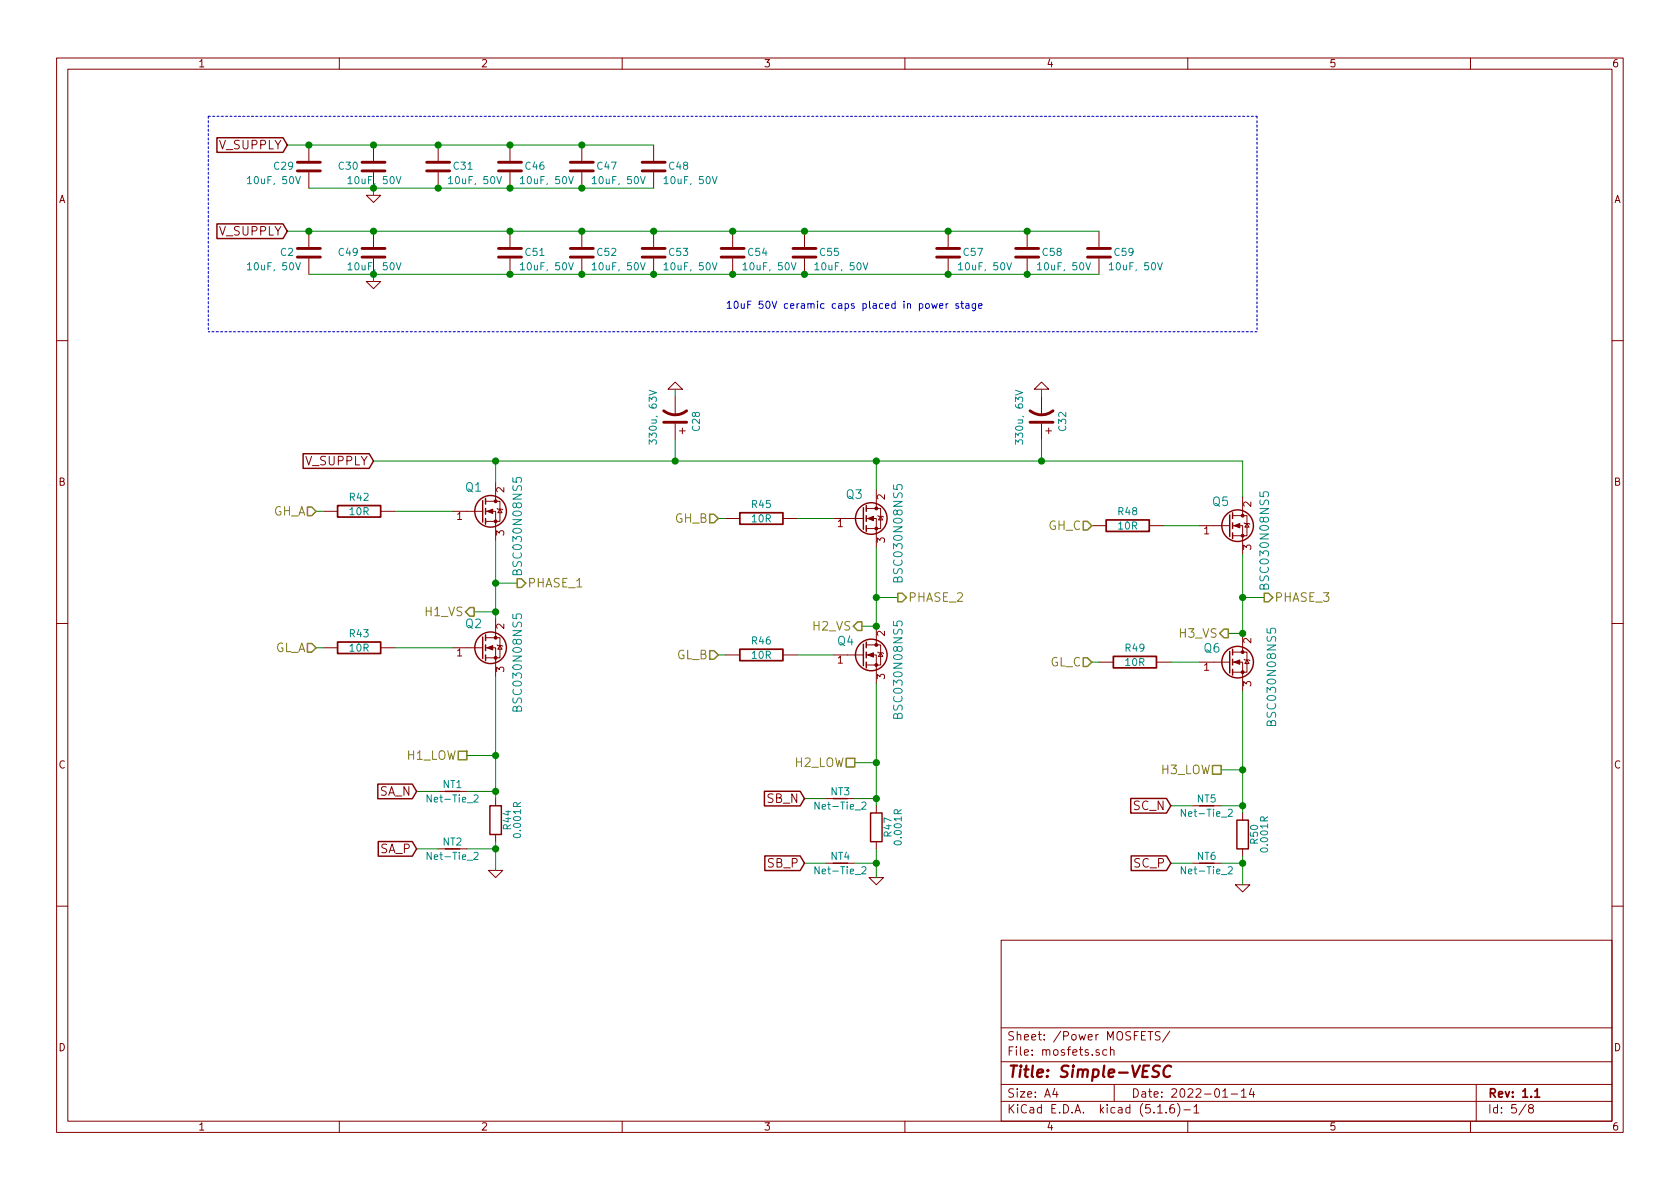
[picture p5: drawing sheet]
<svg xmlns="http://www.w3.org/2000/svg" width="297mm" height="210mm" viewBox="0 0 297 210" stroke-linecap="round" stroke-linejoin="round" font-family="sans-serif">
<g fill="none" stroke="#840000" stroke-width=".18">
<path d="M10 10.3h277v189.9h-277zM12 12.2h273v186.1h-273zM60 10.3v1.9M110 10.3v1.9M160 10.3v1.9M210 10.3v1.9M260 10.3v1.9M54.6 25.6v2.8M54.6 30.5v2.8M64.8 34.5h2.5l-1.3 1.3zM66 25.6v2.8M66 30.5v2.8"/>
<path d="M77.5 25.6v2.8M77.5 30.5v2.8M90.2 25.6v2.8M90.2 30.5v2.8M102.9 25.6v2.8M102.9 30.5v2.8M115.6 25.6v2.8M115.6 30.5v2.8M54.6 40.9v2.8M54.6 45.7v2.8M64.8 49.8h2.5l-1.3 1.2zM66 40.9v2.8"/>
<path d="M66 45.7v2.8M90.2 40.9v2.8M90.2 45.7v2.8M102.9 40.9v2.8M102.9 45.7v2.8M115.6 40.9v2.8M115.6 45.7v2.8M129.5 40.9v2.8M129.5 45.7v2.8M142.2 40.9v2.8M142.2 45.7v2.8M167.6 40.9v2.8"/>
<path d="M167.6 45.7v2.8M181.6 40.9v2.8M181.6 45.7v2.8M194.3 40.9v2.8M194.3 45.7v2.8M10 60.2h2M118.1 68.8l1.3-1.2 1.2 1.2zM119.4 70.1v3.3M119.4 74.9v2.8M120.1 76.2h1.1M120.6 75.7v1M182.9 68.8l1.2-1.2 1.3 1.2z"/>
<path d="M184.1 70.1v3.3M184.1 74.9v2.8M184.9 76.2h1M185.4 75.7v1M285 60.2h2M57.1 90.4h2.6M67.3 90.4h2.5M80 90.4h5.3M85.9 90.4h1.7v5.1M85.9 88.6h2.5v3.6h-2.5M87.6 85.3v3.3M87.9 89.9l.1 .1h.8l.1 .2"/>
<path d="M88.4 90l.4 .7h-.8zM128.3 91.7h2.5M138.4 91.7h2.6M147.3 91.7h5.4M153.2 91.7h1.7v5.1M153.2 89.9h2.5v3.6h-2.5M154.9 86.6v3.3M155.2 91.2l.1 .1h.8l.1 .1M155.7 91.3l.4 .6h-.8zM193 93h2.6M203.2 93h2.5M212.1 93h5.3"/>
<path d="M217.9 93h1.8v5M217.9 91.2h2.6v3.5h-2.6M219.7 87.9v3.3M220 92.5l.1 .1h.8l.1 .1M220.5 92.6l.4 .6h-.8zM10 110.3h2M57.1 114.5h2.6M67.3 114.5h2.5M80 114.5h5.3M85.9 114.5h1.7v5.1M85.9 112.8h2.5v3.5h-2.5M87.6 109.5v3.3"/>
<path d="M87.9 114l.1 .2h.8l.1 .1M88.4 114.2l.4 .6h-.8zM128.3 115.8h2.5M138.4 115.8h2.6M147.3 115.8h5.4M153.2 115.8h1.7v5.1M153.2 114h2.5v3.6h-2.5M154.9 110.7v3.3M155.2 115.3l.1 .1h.8l.1 .2M155.7 115.4l.4 .7h-.8zM194.3 117.1h2.5M204.5 117.1h2.5"/>
<path d="M212.1 117.1h5.3M217.9 117.1h1.8v5.1M217.9 115.3h2.6v3.6h-2.6M219.7 112v3.3M220 116.6l.1 .1h.8l.1 .1M220.5 116.7l.4 .6h-.8zM285 110.3h2M77.5 139.9h5M77.5 150.1h5M86.4 153.9h2.5l-1.3 1.3zM87.6 141.2v1.3M87.6 147.6v1.2"/>
<path d="M146 152.6h5.1M146 141.2h5.1M153.7 155.2h2.5l-1.3 1.3zM154.9 142.5v1.3M154.9 148.8v1.3M210.8 152.6h5.1M210.8 142.5h5.1M218.4 156.5h2.6l-1.3 1.2zM219.7 143.8v1.2M219.7 150.1v1.3M10 160.2h2M177 166.3h108v32h-108z"/>
<path d="M285 160.2h2M60 198.3v1.9M110 198.3v1.9M160 198.3v1.9M177 194.8h108M177 191.8h108M177 187.8h108M177 181.8h108M186.5 192.5l-.4 1h1M186.8 193v1M194.3 185.7l-.3-.1-.2 .2v.2l.5 .2v.3h-.5M195.7 185.7l-.4-.1-.3 .3v.6l.3 .1 .4-.1"/>
<path d="M196.3 185.7l.2-.1 .4 .1 .1 .9M196.3 185.1v1.5M197 191.8v3M203 182.4h.8M203.4 182.4v1.5M204.7 196.8h.8M205.1 182.5l-.6-.1-.2 .3v.3l.8 .4v.4l-.3 .1-.5-.1M206.2 196.7v.1M206.8 182.3l-1.3 2M207.5 195.3a.59 .59 0 0 0-.7 .7v.5l.2 .2 .4 .1 .2-.1 .1-.5-.2-.2-.4-.1-.3 .3M208.2 195.1a1.71 1.71 0 0 1 0 2.3M209.3 196.3h1.2"/>
<path d="M210 198.3v1.9M211.1 195.8l.4-.5v1.5M211.1 196.8h.9M216.2 194h.8M217.7 193.5h1.1M219.5 193l.4-.5v1.5M219.5 194h.8M221.3 192.5l-.4 1h.9M221.6 193v1M260 198.3v1.9M261 191.8v6.5M269.8 195.2l-1.2 2"/>
<path d="M270.6 196l-.3-.2v-.2l.3-.3h.2l.3 .3-.1 .2-.6 .2a.48 .48 0 0 0-.1 .7l.3 .1 .4-.1a.48 .48 0 0 0-.2-.7"/>
</g>
<path d="M59.7 89.4h7.6v2h-7.6zM130.8 90.7h7.6v2h-7.6zM195.6 91.9h7.6v2.1h-7.6zM59.7 113.5h7.6v2.1h-7.6zM130.8 114.8h7.6v2h-7.6zM196.8 116.1h7.7v2h-7.7zM271.4 193l.4-.5v1.5M271.4 194h.8" fill="none" stroke="#840000" stroke-width=".3"/>
<path d="M205.1 188.5l-.3-.1-.7 .1a.47 .47 0 0 0-.2 .5 .47 .47 0 0 0 .3 .4l.4 .1a.48 .48 0 0 1 .3 .5 .48 .48 0 0 1-.5 .4l-.7-.1M207.1 188.6a.87 .87 0 0 0-1 0 .87 .87 0 0 0-.4 1 .69 .69 0 0 0 .3 .8 .69 .69 0 0 0 .9-.1" fill="none" stroke="#840000" stroke-width=".41"/>
<g fill="none" stroke="#840000" stroke-width=".51">
<path d="M52.6 28.7h4M52.6 30.2h4M64 28.7h4.1M64 30.2h4.1M75.4 28.7h4.1M75.4 30.2h4.1M88.1 28.7h4.1M88.1 30.2h4.1M100.8 28.7h4.1M100.8 30.2h4.1M113.5 28.7h4.1M113.5 30.2h4.1"/>
<path d="M52.6 43.9h4M52.6 45.5h4M64 43.9h4.1M64 45.5h4.1M88.1 43.9h4.1M88.1 45.5h4.1M100.8 43.9h4.1M100.8 45.5h4.1M113.5 43.9h4.1M113.5 45.5h4.1M127.5 43.9h4.1M127.5 45.5h4.1"/>
<path d="M140.2 43.9h4.1M140.2 45.5h4.1M165.6 43.9h4.1M165.6 45.5h4.1M179.6 43.9h4M179.6 45.5h4M192.3 43.9h4M192.3 45.5h4M117.3 72.6a3.3 3.3 0 0 0 4.1 0M117.3 74.7h4.1M182.1 72.6a3.3 3.3 0 0 0 4.1 0M182.1 74.7h4.1"/>
</g>
<g fill="none" stroke="#008484" stroke-width=".18">
<path d="M43.7 31.6l.4-.4v1.3M43.7 32.5h.8M52.3 31.2l.4 1.3 .4-1.3M61.5 31.6l.4-.4v1.3M61.5 32.5h.8M70.1 31.2l.4 1.3 .4-1.3M79.3 31.6l.4-.4v1.3M79.3 32.5h.7M87.8 31.2l.5 1.3 .4-1.3M92 31.6l.4-.4v1.3M92 32.5h.7M100.5 31.2l.5 1.3 .4-1.3"/>
<path d="M104.7 31.6l.4-.4v1.3M104.7 32.5h.7M113.2 31.2l.5 1.3 .4-1.3M117.4 31.6l.4-.4v1.3M117.4 32.5h.7M125.9 31.2l.5 1.3 .4-1.3M43.7 46.8l.4-.3v1.2M43.7 47.7h.8M52.3 46.5l.4 1.2 .4-1.2M61.5 46.8l.4-.3v1.2M61.5 47.7h.8M70.1 46.5l.4 1.2 .4-1.2"/>
<path d="M92 46.8l.4-.3v1.2M92 47.7h.7M100.5 46.5l.5 1.2 .4-1.2M104.7 46.8l.4-.3v1.2M104.7 47.7h.7M113.2 46.5l.5 1.2 .4-1.2M117.4 46.8l.4-.3v1.2M117.4 47.7h.7M125.9 46.5l.5 1.2 .4-1.2M131.4 46.8l.3-.3v1.2M131.4 47.7h.7M139.9 46.5l.4 1.2 .4-1.2"/>
<path d="M144.1 46.8l.3-.3v1.2M144.1 47.7h.7M152.6 46.5l.4 1.2 .4-1.2M169.5 46.8l.3-.3v1.2M169.5 47.7h.7M178 46.5l.4 1.2 .4-1.2M183.4 46.8l.4-.3v1.2M183.4 47.7h.8M192 46.5l.4 1.2 .4-1.2M196.1 46.8l.4-.3v1.2M196.1 47.7h.8M204.7 46.5l.4 1.2 .4-1.2"/>
<path d="M114.8 78.6v-.8l.5 .4 .1-.4h.4l.3 .2-.2 .6M114.8 69l1.3 .4-1.3 .5M179.6 78.6v-.8l.4 .4 .2-.4h.4l.2 .2-.1 .6M179.6 69l1.2 .4-1.2 .5M90.7 84.5v.7l.7 .1-.1-.2v-.5l.2-.2 .5 .1 .2 .2v.4l-.2 .2M158 85.7v.8l.7 .1-.1-.3v-.5l.3-.1h.5l.1 .3v.3l-.1 .3M222.8 87v.8h.7l-.2-.2 .1-.5 .2-.1h.5l.2 .2v.4l-.2 .2M90.7 108.6v.7l.7 .1-.1-.2v-.5l.2-.1h.5l.2 .2v.4l-.2 .2M158 109.9v.7l.7 .1-.1-.2v-.5l.3-.2 .5 .1 .1 .2v.4l-.1 .2M224 111.1v.8l.7 .1-.1-.3 .1-.5 .2-.1h.5l.2 .3v.3l-.2 .3M76.3 140.6v1.2l-.8-1.2v1.2M76.3 150.7v1.3l-.8-1.3v1.3"/>
<path d="M83.8 140.7l.5-.1 .2 .3v.2l-.8 .7h.8M83.8 150.8l.5-.1 .2 .4v.2l-.8 .7h.8M144.8 153.3v1.2l-.7-1.2v1.2M144.8 141.8v1.3l-.7-1.3v1.3M152.4 153.4l.5-.1 .2 .3v.2l-.8 .7h.8M152.4 142l.5-.2 .2 .4v.2l-.8 .7h.8M209.6 143.1v1.3l-.7-1.3v1.3M209.6 153.3v1.2l-.7-1.2v1.2M217.2 143.2l.5-.1 .2 .4-.1 .2-.7 .7h.8M217.2 153.4l.5-.1 .2 .3-.1 .2-.7 .7h.8"/>
</g>
<g fill="none" stroke="#840000" stroke-width=".25">
<path d="M38.4 39.6h11.6l.8 1.3-.8 1.3h-11.6zM38.4 24.4h11.6l.8 1.2-.8 1.3h-11.6zM53.6 80.2h11.7l.7 1.3-.7 1.3h-11.7zM85.3 88.5v3.8M85.9 88.1v1M85.9 89.9v1M85.9 91.7v1M152.7 89.8v3.8M153.2 89.4v1M153.2 91.2v1M153.2 93v1M217.4 91.1v3.8"/>
<path d="M217.9 90.7v1M217.9 92.5v1M217.9 94.2v1M85.3 112.6v3.9M85.9 112.3v1M85.9 114v1.1M85.9 115.8v1M152.7 113.9v3.8M153.2 113.5v1M153.2 115.3v1M153.2 117.1v1M217.4 115.2v3.8"/>
<path d="M217.9 114.8v1M217.9 116.6v1M217.9 118.4v1M66.8 138.7h6.1l.8 1.2-.8 1.3h-6.1zM135.2 139.9h6.3l.7 1.3-.7 1.3h-6.3zM66.9 148.8h6l.8 1.3-.8 1.3h-6zM86.6 142.5h2v5.1h-2zM135.2 151.4h6.3l.7 1.2-.7 1.3h-6.3zM153.9 143.8h2.1v5h-2.1zM199.9 141.2h6.3l.8 1.3-.8 1.3h-6.3zM200 151.4h6.2l.8 1.2-.8 1.3h-6.2zM218.7 145h2v5.1h-2z"/>
<circle cx="86.7" cy="90.4" r="2.79"/>
<circle cx="154.1" cy="91.7" r="2.79"/>
<circle cx="218.8" cy="93" r="2.79"/>
<circle cx="86.7" cy="114.5" r="2.79"/>
<circle cx="154.1" cy="115.8" r="2.79"/>
<circle cx="218.8" cy="117.1" r="2.79"/>
</g>
<g fill="#840000" stroke="#840000" stroke-width=".18">
<path d="M153.4 115.8l1-.4v.8z"/>
<path d="M86.1 114.5l1-.3v.7z"/>
<path d="M153.4 91.7l1-.4v.8z"/>
<path d="M218.2 117.1l1-.4v.8z"/>
<path d="M86.1 90.4l1-.4v.8z"/>
<path d="M218.2 93l1-.4v.7z"/>
<circle cx="154.9" cy="117.6" r=".25"/>
<circle cx="154.9" cy="114" r=".25"/>
<circle cx="87.6" cy="116.3" r=".25"/>
<circle cx="87.6" cy="112.8" r=".25"/>
<circle cx="154.9" cy="93.5" r=".25"/>
<circle cx="154.9" cy="89.9" r=".25"/>
<circle cx="219.7" cy="118.9" r=".25"/>
<circle cx="219.7" cy="115.3" r=".25"/>
<circle cx="87.6" cy="92.2" r=".25"/>
<circle cx="87.6" cy="88.6" r=".25"/>
<circle cx="219.7" cy="94.7" r=".25"/>
<circle cx="219.7" cy="91.2" r=".25"/>
</g>
<path d="M36.8 20.6v38.1M36.8 20.6h185.4M222.2 20.6v38.1M222.2 58.7h-185.4" fill="none" stroke="#0000c2" stroke-width=".18" stroke-dasharray=".4 .4"/>
<g fill="none" stroke="#008400" stroke-width=".18">
<path d="M50.8 25.6h64.8M54.6 33.3h61M66 33.3v1.2M50.8 40.9h143.5M54.6 48.5h139.7M66 48.5v1.3M119.4 68.8v1.3M119.4 77.7v3.8M184.1 68.8v1.3M184.1 77.7v3.8M55.9 90.4h1.2M66 81.5h153.7v6.4"/>
<path d="M69.8 90.4h10.2M87.6 81.5v3.8M87.6 95.5v14M127 91.7h1.3M141 91.7h6.3M154.9 81.5v5.1M154.9 96.8v13.9h-2.5M205.7 93h6.4M219.7 98v14h-2.5M55.9 114.5h1.2M69.8 114.5h10.2M83.8 108.2h3.8"/>
<path d="M87.6 119.6v21.6M87.6 103.1h3.8M127 115.8h1.3M141 115.8h6.3M154.9 105.7h3.8M193 117.1h1.3M207 117.1h5.1M219.7 105.7h3.8M73.7 139.9h3.8M82.5 133.6h5.1M82.5 139.9h5.1M151.1 134.9h3.8"/>
<path d="M154.9 120.9v21.6M215.9 136.1h3.8M219.7 122.2v21.6M73.7 150.1h3.8M82.5 150.1h5.1M87.6 148.8v5.1M142.2 152.6h3.8M142.2 141.2h3.8M151.1 152.6h3.8M151.1 141.2h3.8M154.9 150.1v5.1M207 142.5h3.8"/>
<path d="M207 152.6h3.8M215.9 142.5h3.8M215.9 152.6h3.8M219.7 151.4v5.1"/>
</g>
<g fill="none" stroke="#848400" stroke-width=".25">
<path d="M54.4 89.7h.7l.8 .7-.8 .8h-.7zM125.5 90.9h.7l.8 .8-.8 .8h-.7zM191.5 92.2h.8l.7 .8-.7 .7h-.8zM54.4 113.8h.7l.8 .7-.8 .8h-.7zM82.3 108.2l.8-.8h.7v1.6h-.7zM91.4 102.4h.8l.8 .7-.8 .8h-.8zM125.5 115.1h.7l.8 .7-.8 .8h-.7zM151.6 110h.8v1.5h-.8l-.7-.8zM158.7 104.9h.8l.8 .8-.8 .7h-.8zM191.5 116.3h.8l.7 .8-.7 .8h-.8zM216.4 111.2h.8v1.6h-.8l-.8-.8zM223.5 104.9h.8l.7 .8-.7 .7h-.8z"/>
<path d="M81 132.8h1.5v1.6h-1.5zM149.6 134.1h1.5v1.5h-1.5zM214.4 135.4h1.5v1.5h-1.5z"/>
</g>
<path d="M164.7 53.7l.3 .8 .2-.6 .3 .6 .2-.8M166.1 54.1l.6-.1v-.3h-.4l-.2 .2 .1 .6h.5M167.3 53.7v.8M167.6 53.7l-.3 .2M169.5 53.7h-.3l-.2 .2v.1l.5 .2v.3h-.5M169.9 53.7h.5M170.1 53.3v1.1l.3 .1M170.8 53.7h.5v.8M171.3 54h-.4l-.2 .2 .1 .3h.5M172.5 53.7v1l-.3 .3-.3-.1M172.5 53.7h-.4l-.2 .2 .1 .6h.5M173 54.1l.6-.1v-.3h-.4l-.2 .2 .1 .6h.5" fill="none" stroke="#0000c2" stroke-width=".18"/>
<g fill="#008400" stroke="#008400" stroke-width=".25">
<circle cx="167.6" cy="40.9" r=".51"/>
<circle cx="102.9" cy="33.3" r=".51"/>
<circle cx="102.9" cy="40.9" r=".51"/>
<circle cx="219.7" cy="105.7" r=".51"/>
<circle cx="181.6" cy="40.9" r=".51"/>
<circle cx="115.6" cy="40.9" r=".51"/>
<circle cx="115.6" cy="48.5" r=".51"/>
<circle cx="87.6" cy="103.1" r=".51"/>
<circle cx="129.5" cy="40.9" r=".51"/>
<circle cx="181.6" cy="48.5" r=".51"/>
<circle cx="142.2" cy="40.9" r=".51"/>
<circle cx="167.6" cy="48.5" r=".51"/>
<circle cx="142.2" cy="48.5" r=".51"/>
<circle cx="129.5" cy="48.5" r=".51"/>
<circle cx="90.2" cy="25.6" r=".51"/>
<circle cx="87.6" cy="108.2" r=".51"/>
<circle cx="66" cy="25.6" r=".51"/>
<circle cx="66" cy="33.3" r=".51"/>
<circle cx="154.9" cy="110.7" r=".51"/>
<circle cx="154.9" cy="105.7" r=".51"/>
<circle cx="219.7" cy="112" r=".51"/>
<circle cx="184.2" cy="81.5" r=".51"/>
<circle cx="87.6" cy="81.5" r=".51"/>
<circle cx="154.9" cy="81.5" r=".51"/>
<circle cx="219.7" cy="136.1" r=".51"/>
<circle cx="154.9" cy="134.9" r=".51"/>
<circle cx="154.9" cy="141.2" r=".51"/>
<circle cx="87.6" cy="133.6" r=".51"/>
<circle cx="87.6" cy="150.1" r=".51"/>
<circle cx="77.5" cy="25.6" r=".51"/>
<circle cx="90.2" cy="40.9" r=".51"/>
<circle cx="102.9" cy="25.6" r=".51"/>
<circle cx="219.7" cy="152.6" r=".51"/>
<circle cx="77.5" cy="33.3" r=".51"/>
<circle cx="90.2" cy="33.3" r=".51"/>
<circle cx="219.7" cy="142.5" r=".51"/>
<circle cx="154.9" cy="152.6" r=".51"/>
<circle cx="66" cy="48.5" r=".51"/>
<circle cx="87.6" cy="139.9" r=".51"/>
<circle cx="90.2" cy="48.5" r=".51"/>
<circle cx="102.9" cy="48.5" r=".51"/>
<circle cx="119.4" cy="81.5" r=".51"/>
<circle cx="54.6" cy="25.6" r=".51"/>
<circle cx="54.6" cy="40.9" r=".51"/>
<circle cx="66" cy="40.9" r=".51"/>
</g>
<text font-size="2.8" fill="#840000" x="178" y="190.5">Title: Simple-VESC</text>
<g font-size="2.1" fill="#840000">
<text x="38.8" y="26.4">V_SUPPLY</text>
<text x="38.8" y="41.7">V_SUPPLY</text>
<text x="54" y="82.3">V_SUPPLY</text>
<text x="67.1" y="140.7">SA_N</text>
<text x="135.7" y="142">SB_N</text>
<text x="200.4" y="143.3">SC_N</text>
<text x="67.2" y="150.9">SA_P</text>
<text x="135.8" y="153.4">SB_P</text>
<text x="200.6" y="153.4">SC_P</text>
<text x="178" y="184">Sheet: /Power MOSFETS/</text>
<text x="178" y="186.7">File: mosfets.sch</text>
<text x="178" y="196.9">KiCad E.D.A. kicad (5.1.6)-1</text>
<text x="178" y="194.1">Size: A4</text>
<text x="200" y="194.1">Date: 2022-01-14</text>
<text x="263" y="194.1">Rev: 1.1</text>
<text x="263" y="196.9">Id: 5/8</text>
</g>
<g font-size="2.1" fill="#008484">
<text x="82.3" y="86.9">Q1</text>
<text x="149.7" y="88.2">Q3</text>
<text x="214.4" y="89.5">Q5</text>
<text x="92.3" y="101.1" transform="rotate(-90 92.3 101.1)">BSC030N08NS5</text>
<text x="159.6" y="102.4" transform="rotate(-90 159.6 102.4)">BSC030N08NS5</text>
<text x="224.4" y="103.6" transform="rotate(-90 224.4 103.6)">BSC030N08NS5</text>
<text x="82.3" y="111.1">Q2</text>
<text x="148.1" y="114.1">Q4</text>
<text x="212.9" y="115.4">Q6</text>
<text x="92.3" y="125.2" transform="rotate(-90 92.3 125.2)">BSC030N08NS5</text>
<text x="159.6" y="126.5" transform="rotate(-90 159.6 126.5)">BSC030N08NS5</text>
<text x="225.6" y="127.8" transform="rotate(-90 225.6 127.8)">BSC030N08NS5</text>
</g>
<g font-size="2.1" fill="#848400">
<text x="48.2" y="91.2">GH_A</text>
<text x="119.3" y="92.5">GH_B</text>
<text x="185.4" y="93.7">GH_C</text>
<text x="93.2" y="103.9">PHASE_1</text>
<text x="160.5" y="106.4">PHASE_2</text>
<text x="225.3" y="106.4">PHASE_3</text>
<text x="75.3" y="109">H1_VS</text>
<text x="143.9" y="111.5">H2_VS</text>
<text x="208.7" y="112.8">H3_VS</text>
<text x="48.4" y="115.3">GL_A</text>
<text x="119.6" y="116.6">GL_B</text>
<text x="185.6" y="117.9">GL_C</text>
<text x="71.9" y="134.4">H1_LOW</text>
<text x="140.5" y="135.6">H2_LOW</text>
<text x="205.3" y="136.9">H3_LOW</text>
</g>
<g font-size="1.8" fill="#840000">
<text x="35" y="11.9">1</text>
<text x="85" y="11.9">2</text>
<text x="135" y="11.9">3</text>
<text x="185" y="11.9">4</text>
<text x="235" y="11.9">5</text>
<text x="285" y="11.9">6</text>
<text x="10.4" y="35.9">A</text>
<text x="285.4" y="35.9">A</text>
<text x="10.4" y="85.9">B</text>
<text x="89.2" y="87.1" transform="rotate(-90 89.2 87.1)">2</text>
<text x="156.5" y="88.4" transform="rotate(-90 156.5 88.4)">2</text>
<text x="221.2" y="89.6" transform="rotate(-90 221.2 89.6)">2</text>
<text x="285.4" y="85.9">B</text>
<text x="80.8" y="91.9">1</text>
<text x="89.2" y="94.7" transform="rotate(-90 89.2 94.7)">3</text>
<text x="148.1" y="93.2">1</text>
<text x="156.5" y="96" transform="rotate(-90 156.5 96)">3</text>
<text x="212.9" y="94.5">1</text>
<text x="221.2" y="97.3" transform="rotate(-90 221.2 97.3)">3</text>
<text x="89.2" y="111.2" transform="rotate(-90 89.2 111.2)">2</text>
<text x="156.5" y="112.5" transform="rotate(-90 156.5 112.5)">2</text>
<text x="221.2" y="113.8" transform="rotate(-90 221.2 113.8)">2</text>
<text x="80.8" y="116.1">1</text>
<text x="89.2" y="118.8" transform="rotate(-90 89.2 118.8)">3</text>
<text x="148.1" y="117.3">1</text>
<text x="212.9" y="118.6">1</text>
<text x="156.5" y="120.1" transform="rotate(-90 156.5 120.1)">3</text>
<text x="221.2" y="121.4" transform="rotate(-90 221.2 121.4)">3</text>
<text x="10.4" y="135.9">C</text>
<text x="285.4" y="135.9">C</text>
<text x="10.4" y="185.9">D</text>
<text x="285.4" y="185.9">D</text>
<text x="35" y="199.9">1</text>
<text x="85" y="199.9">2</text>
<text x="135" y="199.9">3</text>
<text x="185" y="199.9">4</text>
<text x="235" y="199.9">5</text>
<text x="285" y="199.9">6</text>
</g>
<g font-size="1.8" fill="#008484">
<text x="44.3" y="32.6">10uF, 50V</text>
<text x="48.5" y="30">C29</text>
<text x="59.9" y="30">C30</text>
<text x="62.1" y="32.6">10uF, 50V</text>
<text x="79.8" y="32.6">10uF, 50V</text>
<text x="80.3" y="30">C31</text>
<text x="92.5" y="32.6">10uF, 50V</text>
<text x="93" y="30">C46</text>
<text x="105.2" y="32.6">10uF, 50V</text>
<text x="105.7" y="30">C47</text>
<text x="117.9" y="32.6">10uF, 50V</text>
<text x="118.4" y="30">C48</text>
<text x="44.3" y="47.8">10uF, 50V</text>
<text x="49.6" y="45.3">C2</text>
<text x="59.9" y="45.3">C49</text>
<text x="62.1" y="47.8">10uF, 50V</text>
<text x="92.5" y="47.8">10uF, 50V</text>
<text x="93" y="45.3">C51</text>
<text x="105.2" y="47.8">10uF, 50V</text>
<text x="105.7" y="45.3">C52</text>
<text x="117.9" y="47.8">10uF, 50V</text>
<text x="118.4" y="45.3">C53</text>
<text x="131.9" y="47.8">10uF, 50V</text>
<text x="132.3" y="45.3">C54</text>
<text x="144.6" y="47.8">10uF, 50V</text>
<text x="145" y="45.3">C55</text>
<text x="170" y="47.8">10uF, 50V</text>
<text x="170.4" y="45.3">C57</text>
<text x="184" y="47.8">10uF, 50V</text>
<text x="184.4" y="45.3">C58</text>
<text x="196.7" y="47.8">10uF, 50V</text>
<text x="197.1" y="45.3">C59</text>
<text x="116.1" y="77.9" transform="rotate(-90 116.1 77.9)">330u, 63V</text>
<text x="123.7" y="76.2" transform="rotate(-90 123.7 76.2)">C28</text>
<text x="180.9" y="77.9" transform="rotate(-90 180.9 77.9)">330u, 63V</text>
<text x="188.5" y="76.2" transform="rotate(-90 188.5 76.2)">C32</text>
<text x="61.9" y="88.6">R42</text>
<text x="133" y="89.8">R45</text>
<text x="61.9" y="91.1">10R</text>
<text x="133" y="92.4">10R</text>
<text x="197.8" y="91.1">R48</text>
<text x="197.8" y="93.6">10R</text>
<text x="61.9" y="112.7">R43</text>
<text x="133" y="114">R46</text>
<text x="61.9" y="115.2">10R</text>
<text x="133" y="116.5">10R</text>
<text x="199" y="115.2">R49</text>
<text x="199" y="117.8">10R</text>
<text x="76" y="141.9">Net-Tie_2</text>
<text x="78.3" y="139.4">NT1</text>
<text x="144.6" y="143.2">Net-Tie_2</text>
<text x="146.9" y="140.6">NT3</text>
<text x="211.7" y="141.9">NT5</text>
<text x="78.3" y="149.5">NT2</text>
<text x="90.3" y="146.7" transform="rotate(-90 90.3 146.7)">R44</text>
<text x="92.1" y="147.9" transform="rotate(-90 92.1 147.9)">0.001R</text>
<text x="157.7" y="147.9" transform="rotate(-90 157.7 147.9)">R47</text>
<text x="159.4" y="149.1" transform="rotate(-90 159.4 149.1)">0.001R</text>
<text x="209.4" y="144.4">Net-Tie_2</text>
<text x="222.4" y="149.2" transform="rotate(-90 222.4 149.2)">R50</text>
<text x="76" y="152.1">Net-Tie_2</text>
<text x="144.6" y="154.6">Net-Tie_2</text>
<text x="146.9" y="152.1">NT4</text>
<text x="209.4" y="154.6">Net-Tie_2</text>
<text x="211.7" y="152.1">NT6</text>
<text x="224.2" y="150.4" transform="rotate(-90 224.2 150.4)">0.001R</text>
</g>
<text font-size="1.8" fill="#0000c2" x="128.3" y="54.6">10uF 50V ceramic caps placed in power stage</text>
</svg>
